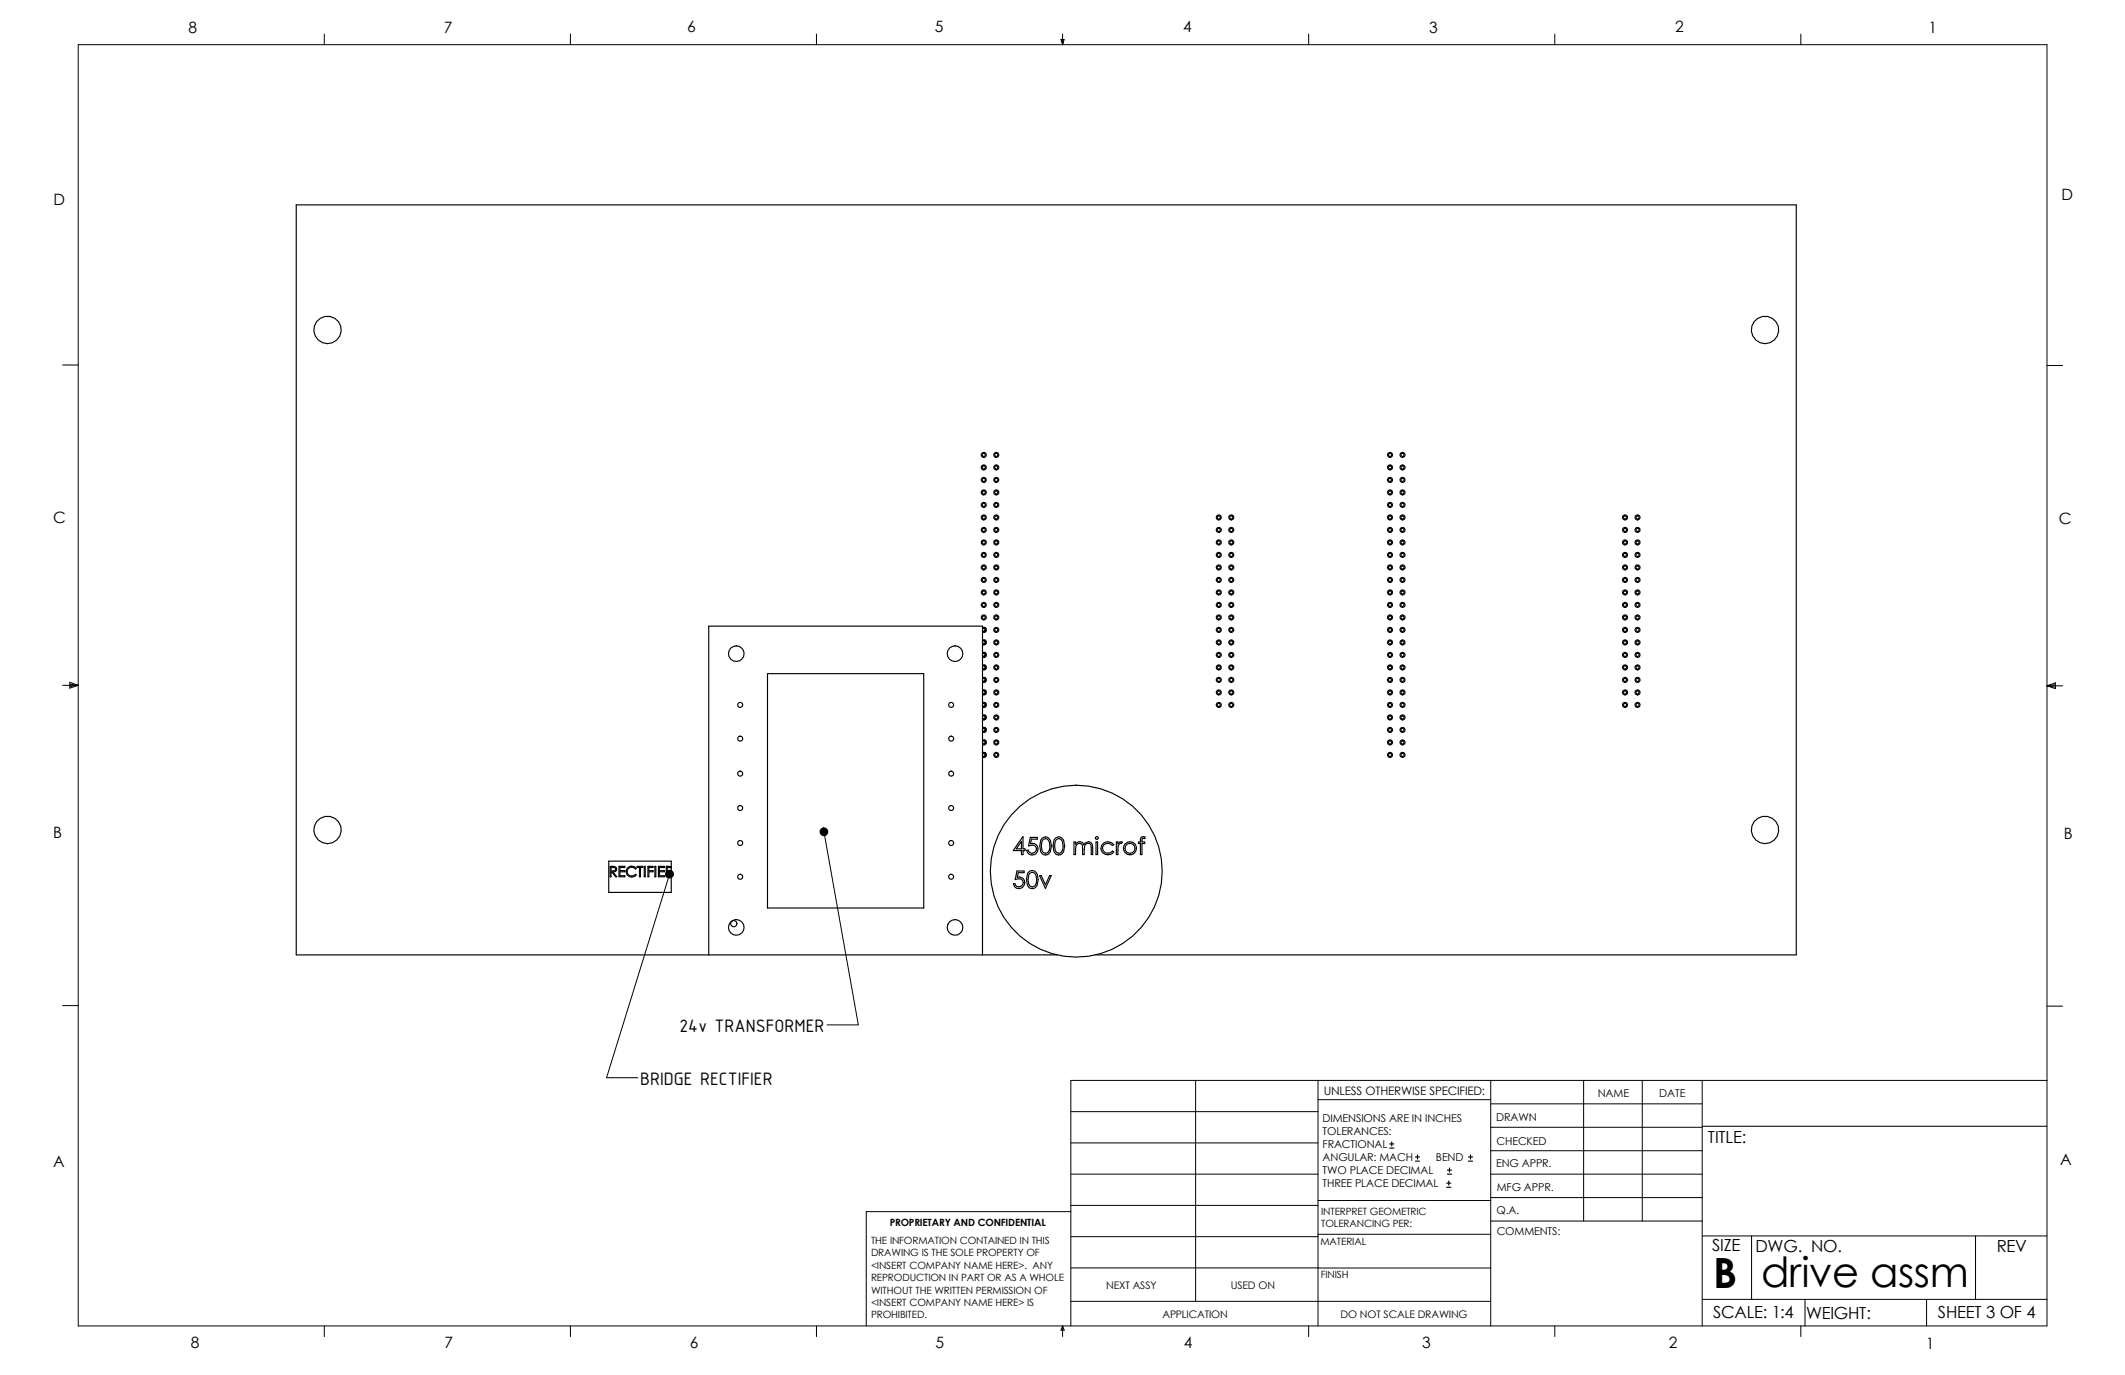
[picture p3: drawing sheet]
<svg xmlns="http://www.w3.org/2000/svg" width="432mm" height="279mm" viewBox="0 0 432 279" stroke-linecap="round" stroke-linejoin="round" font-family="sans-serif">
<g fill="none" stroke="#000" stroke-width=".2">
<path d="M15.9 9.1h400v260.3h-400zM65.9 6.9v2.2M115.9 6.9v2.2M165.9 6.9v2.2M215.6 8h.6l-.3 1.1zM215.7 8l.2 1.1M215.9 6.9v2.2M216 8l-.1 1.1M265.9 6.9v2.2M315.9 6.9v2.2M365.9 6.9v2.2M12.7 74.2h3.2"/>
<path d="M415.9 74.3h3.2M12.7 139.3h3.2M14.2 138.6l1.7 .7-1.7 .5zM14.2 139l1.7 .3M15.9 139.3l-1.7 .2M415.9 139.4l1.8 .2M415.9 139.4l1.8-.7v1.2zM415.9 139.4h3.2M417.7 139.1l-1.8 .3M135.6 177l.7-.1-.2 .7 .2-.7a.79 .79 0 0 1 .5 1.1 .79 .79 0 0 1-1.2 .2 .79 .79 0 0 1 0-1.2zM136.1 177.6l-12.8 41.4h6.3M166.8 168.5l.5-.3 .1 .8-.1-.8a.8 .8 0 0 1 .9 .9 .8 .8 0 0 1-1.1 .6 .8 .8 0 0 1-.3-1.2z"/>
<path d="M167.4 169l7 39.3h-6.3M12.7 204.3h3.2M243 219.5v44.9M267.8 219.5v49.9M302.9 219.5v49.9M321.8 219.5v28.6M333.7 219.5v28.6M345.9 219.5v49.9M415.9 219.5h-198.3v49.9M415.9 204.4h3.2M217.6 225.9h50.2M217.6 238.6h50.2"/>
<path d="M217.6 232.2h50.2M267.8 223.5h35.1M302.9 238.6h43M302.9 224.3h43M302.9 229.1h43M302.9 233.8h43M345.9 228.9h70M217.6 246.2h-41.6v23.2M217.6 257.6l85.3 .1M217.6 244.9h50.2M217.6 251.3h50.2M267.8 243.9h35.1"/>
<path d="M267.8 250.8h35.1M302.9 243.4h43M302.9 248.1h43M345.9 251.1h70M355.9 251.1v12.9M401.4 251.1v12.9M65.9 269.4v2.2M115.9 269.4v2.2M165.9 269.4v2.2M215.9 269.4v2.2M215.9 269.4l.3 .9h-.6zM217.6 264.4h85.3"/>
<path d="M265.9 269.4v2.2M315.9 269.4v2.2M345.9 264h70M365.9 269.4v2.2M366.8 264v5.4M391.5 264v5.4"/>
</g>
<g fill="none" stroke="#000" stroke-width=".23">
<path d="M156 136.9h31.7v47.6h-31.7zM199.6 127.8l.4-.1 .2 .2-.1 .3h-.5M199.6 130.3l.4-.1 .2 .2-.1 .4-.5-.1M199.6 132.9l.4-.1 .2 .1-.1 .4h-.5M199.6 135.4l.4-.1 .2 .2-.1 .4-.5-.1M199.6 138l.4-.2 .2 .2-.1 .4-.5-.1M199.6 127.6h.6l.2 .4-.2 .4h-.6M199.6 137.7h.6l.2 .5-.2 .4h-.6M199.6 135.2h.6l.2 .4-.2 .4-.6 .1M199.6 132.6h.6l.2 .5-.2 .4h-.6M199.6 130.1h.6l.2 .4-.2 .5h-.6M199.6 140.5l.4-.1 .2 .2-.1 .3h-.5"/>
<path d="M199.6 143l.4-.1 .2 .2-.1 .4-.5-.1M199.6 145.6l.4-.1 .2 .1-.1 .4h-.5M199.6 148.1l.4-.1 .2 .2-.1 .4-.5-.1M199.6 150.7l.4-.2 .2 .2-.1 .4-.5-.1M199.6 153.2l.4-.1 .2 .2-.1 .3h-.5M199.6 153h.6l.2 .4-.2 .4h-.6M199.6 150.4h.6l.2 .5-.2 .4h-.6M199.6 147.9h.6l.2 .4-.2 .4-.6 .1M199.6 145.3h.6l.2 .5-.2 .4h-.6M199.6 142.8h.6l.2 .4-.2 .5h-.6M199.6 140.3h.6l.2 .4-.2 .4h-.6M123.7 175h12.7v6.3h-12.7z"/>
<path d="M124 176h.4a.61 .61 0 0 1 .8 .3 .61 .61 0 0 1-.2 .8l-.4 .1 .7 1h-.2l-.8-1h-.1v1h-.2zM124.2 176.3a.76 .76 0 0 1 .9 .1l-.1 .5-.8 .1zM125.8 176h1.2v.3h-1v.6h1v.2h-1v.8h1v.3h-1.2zM127.7 176.2a1.18 1.18 0 0 1 1.6 .2l-.2 .2a.94 .94 0 0 0-1.4-.2 .94 .94 0 0 0 0 1.4 .94 .94 0 0 0 1.4-.1l.2 .1a1.13 1.13 0 0 1-1.7 .1 1.13 1.13 0 0 1 .1-1.7zM129.5 176h1.1v.3h-.5v1.9h-.2v-1.9h-.4zM130.9 176h.2v2.2h-.2zM131.7 176h1v.3h-.9v.6h.9v.2h-.9v1.1h-.1zM133.1 176h.2v2.2h-.2zM133.8 176h1.2v.3h-1v.6h1v.2h-1v.8h1v.3h-1.2zM136.4 176.1l-1-.1v2.2h.2v-1h.1l.7 .9M136.4 177.1l-.4 .1 .4 .6M136.4 176.4l-.8-.1v.7l.8-.1"/>
<path d="M206.7 177h1.4v.3h-1.2l-.2 1a1.16 1.16 0 0 1 1.5 .8 1.16 1.16 0 0 1-.9 1.4 1.16 1.16 0 0 1-1.4-.9h.3a.85 .85 0 0 0 1.2 .5 .85 .85 0 0 0 .4-1.1 .85 .85 0 0 0-1.2-.4l-.3 .1zM207.6 171v1.5h-1.1zM207.8 170.1l.1 2.4h.4v.3h-.4v.9h-.3v-.9h-1.7zM209 177.3a1.05 1.05 0 0 1 1.7 .2l.3 1.2-.3 1.2a1.06 1.06 0 0 1-.9 .7 1.06 1.06 0 0 1-1-.7l-.2-1.2zM209.1 177.6a.72 .72 0 0 1 1.1-.2 1.96 1.96 0 0 1-.2 2.7h-.7a2.47 2.47 0 0 1-.2-2.5zM209.4 170.2h1.4v.3h-1.2l-.2 .9a1.16 1.16 0 0 1 1.5 .8 1.16 1.16 0 0 1-.8 1.5 1.16 1.16 0 0 1-1.5-.9h.3a.85 .85 0 0 0 1.2 .5 .85 .85 0 0 0 .4-1.2 .85 .85 0 0 0-1.2-.3l-.3 .1zM211.2 177.9h.4l.8 1.9 .9-1.9h.3l-1.2 2.6zM211.6 170.5a1.04 1.04 0 0 1 1.4-.3 2.49 2.49 0 0 1 0 3.4 1.06 1.06 0 0 1-1.5-.5l-.2-1.2 .2-1.2zM211.8 170.8a.72 .72 0 0 1 1.1-.2 2.03 2.03 0 0 1-.2 2.7 .8 .8 0 0 1-1-.5l-.1-.9zM214.3 170.5a1.03 1.03 0 0 1 1.8 .2l.2 1.2-.2 1.2a1.05 1.05 0 0 1-1 .6 1.05 1.05 0 0 1-.9-.6l-.2-1.2 .2-1.2zM214.5 170.8a.7 .7 0 0 1 1.1-.2 2.06 2.06 0 0 1-.2 2.7l-.7-.1a2.47 2.47 0 0 1-.2-2.4zM218.2 171.1h.3v.4l.2-.2a.9 .9 0 0 1 1.5 .4 .93 .93 0 0 1 .8-.7 .93 .93 0 0 1 .9 .5l.1 2.2h-.3v-2.1l-.6-.2-.4 .1-.3 .3-.1 1.9h-.3l-.1-2a.71 .71 0 0 0-.7-.3 .71 .71 0 0 0-.5 .5l-.2 1.8h-.3z"/>
<path d="M222.7 171.1h.3v2.6h-.3zM224.2 171.3a1.48 1.48 0 0 1 2.1 .3l-.3 .2a1.06 1.06 0 0 0-1.7-.1 1.06 1.06 0 0 0 .4 1.6l1-.1 .3-.3 .3 .2a1.37 1.37 0 0 1-2 .3 1.37 1.37 0 0 1-.1-2.1zM226.8 171.1h.4v.4l.4-.4h.5l-.2 .3h-.4a1.54 1.54 0 0 0-.3 1.4v.9h-.4zM231.9 170.2l.4-.2 .3 .1v.3l-.3-.1-.2 .2v.6h.5v.3h-.5v2.3h-.4v-2.3h-.3v-.3h.3zM144 194v-66.8h55.6v66.8M192.6 187.9v.1M214.8 194h-154.6v-152.4h304.8v152.4h-142.4M282.4 233.3h.8M282.4 232.5h.8M282.8 232v.9M287.6 235.9h.8M287.6 235.1h.8"/>
<path d="M288 234.7v.8M294.1 238.6h.9M294.1 237.8h.9M294.4 240v.8M294.5 237.3v.9M298.4 235.9h.8M298.4 235.1h.8M298.8 234.7v.8M294 241.3h.8M294 240.4h.8"/>
<circle cx="66.6" cy="67" r="2.79"/>
<circle cx="358.7" cy="67" r="2.79"/>
<circle cx="199.9" cy="97.5" r=".32"/>
<circle cx="199.9" cy="95" r=".32"/>
<circle cx="199.9" cy="92.4" r=".32"/>
<circle cx="199.9" cy="97.5" r=".51"/>
<circle cx="199.9" cy="95" r=".51"/>
<circle cx="199.9" cy="92.4" r=".51"/>
<circle cx="202.4" cy="97.5" r=".32"/>
<circle cx="202.4" cy="95" r=".32"/>
<circle cx="202.4" cy="92.4" r=".32"/>
<circle cx="202.4" cy="97.5" r=".51"/>
<circle cx="202.4" cy="95" r=".51"/>
<circle cx="202.4" cy="92.4" r=".51"/>
<circle cx="282.5" cy="97.5" r=".32"/>
<circle cx="282.5" cy="92.4" r=".32"/>
<circle cx="282.5" cy="95" r=".32"/>
<circle cx="282.5" cy="97.5" r=".51"/>
<circle cx="282.5" cy="95" r=".51"/>
<circle cx="282.5" cy="92.4" r=".51"/>
<circle cx="285" cy="97.5" r=".32"/>
<circle cx="285" cy="95" r=".32"/>
<circle cx="285" cy="92.4" r=".32"/>
<circle cx="285" cy="97.5" r=".51"/>
<circle cx="285" cy="95" r=".51"/>
<circle cx="285" cy="92.4" r=".51"/>
<circle cx="199.9" cy="117.8" r=".32"/>
<circle cx="199.9" cy="100.1" r=".32"/>
<circle cx="199.9" cy="105.1" r=".32"/>
<circle cx="199.9" cy="115.3" r=".32"/>
<circle cx="199.9" cy="110.2" r=".32"/>
<circle cx="199.9" cy="112.8" r=".32"/>
<circle cx="199.9" cy="102.6" r=".32"/>
<circle cx="199.9" cy="107.7" r=".32"/>
<circle cx="199.9" cy="102.6" r=".51"/>
<circle cx="199.9" cy="100.1" r=".51"/>
<circle cx="199.9" cy="107.7" r=".51"/>
<circle cx="199.9" cy="105.1" r=".51"/>
<circle cx="199.9" cy="115.3" r=".51"/>
<circle cx="199.9" cy="112.8" r=".51"/>
<circle cx="199.9" cy="117.8" r=".51"/>
<circle cx="199.9" cy="110.2" r=".51"/>
<circle cx="202.4" cy="117.8" r=".32"/>
<circle cx="202.4" cy="100.1" r=".32"/>
<circle cx="202.4" cy="105.1" r=".32"/>
<circle cx="202.4" cy="115.3" r=".32"/>
<circle cx="202.4" cy="110.2" r=".32"/>
<circle cx="202.4" cy="112.8" r=".32"/>
<circle cx="202.4" cy="102.6" r=".32"/>
<circle cx="202.4" cy="107.7" r=".32"/>
<circle cx="202.4" cy="100.1" r=".51"/>
<circle cx="202.4" cy="102.6" r=".51"/>
<circle cx="202.4" cy="107.7" r=".51"/>
<circle cx="202.4" cy="105.1" r=".51"/>
<circle cx="202.4" cy="115.3" r=".51"/>
<circle cx="202.4" cy="117.8" r=".51"/>
<circle cx="202.4" cy="112.8" r=".51"/>
<circle cx="202.4" cy="110.2" r=".51"/>
<circle cx="247.7" cy="117.8" r=".32"/>
<circle cx="247.7" cy="105.1" r=".32"/>
<circle cx="247.7" cy="115.3" r=".32"/>
<circle cx="247.7" cy="110.2" r=".32"/>
<circle cx="247.7" cy="112.8" r=".32"/>
<circle cx="247.7" cy="107.7" r=".32"/>
<circle cx="247.7" cy="107.7" r=".51"/>
<circle cx="247.7" cy="112.8" r=".51"/>
<circle cx="247.7" cy="110.2" r=".51"/>
<circle cx="247.7" cy="115.3" r=".51"/>
<circle cx="247.7" cy="105.1" r=".51"/>
<circle cx="247.7" cy="117.8" r=".51"/>
<circle cx="250.2" cy="117.8" r=".32"/>
<circle cx="250.2" cy="105.1" r=".32"/>
<circle cx="250.2" cy="115.3" r=".32"/>
<circle cx="250.2" cy="110.2" r=".32"/>
<circle cx="250.2" cy="112.8" r=".32"/>
<circle cx="250.2" cy="107.7" r=".32"/>
<circle cx="250.2" cy="107.7" r=".51"/>
<circle cx="250.2" cy="115.3" r=".51"/>
<circle cx="250.2" cy="112.8" r=".51"/>
<circle cx="250.2" cy="117.8" r=".51"/>
<circle cx="250.2" cy="105.1" r=".51"/>
<circle cx="250.2" cy="110.2" r=".51"/>
<circle cx="282.5" cy="117.8" r=".32"/>
<circle cx="282.5" cy="100.1" r=".32"/>
<circle cx="282.5" cy="105.1" r=".32"/>
<circle cx="282.5" cy="115.3" r=".32"/>
<circle cx="282.5" cy="110.2" r=".32"/>
<circle cx="282.5" cy="112.8" r=".32"/>
<circle cx="282.5" cy="107.7" r=".32"/>
<circle cx="282.5" cy="102.6" r=".32"/>
<circle cx="282.5" cy="100.1" r=".51"/>
<circle cx="282.5" cy="102.6" r=".51"/>
<circle cx="282.5" cy="107.7" r=".51"/>
<circle cx="282.5" cy="117.8" r=".51"/>
<circle cx="282.5" cy="105.1" r=".51"/>
<circle cx="282.5" cy="115.3" r=".51"/>
<circle cx="282.5" cy="112.8" r=".51"/>
<circle cx="282.5" cy="110.2" r=".51"/>
<circle cx="285" cy="100.1" r=".32"/>
<circle cx="285" cy="117.8" r=".32"/>
<circle cx="285" cy="105.1" r=".32"/>
<circle cx="285" cy="115.3" r=".32"/>
<circle cx="285" cy="110.2" r=".32"/>
<circle cx="285" cy="112.8" r=".32"/>
<circle cx="285" cy="107.7" r=".32"/>
<circle cx="285" cy="102.6" r=".32"/>
<circle cx="285" cy="102.6" r=".51"/>
<circle cx="285" cy="100.1" r=".51"/>
<circle cx="285" cy="107.7" r=".51"/>
<circle cx="285" cy="115.3" r=".51"/>
<circle cx="285" cy="110.2" r=".51"/>
<circle cx="285" cy="105.1" r=".51"/>
<circle cx="285" cy="117.8" r=".51"/>
<circle cx="285" cy="112.8" r=".51"/>
<circle cx="330.2" cy="117.8" r=".32"/>
<circle cx="330.2" cy="105.1" r=".32"/>
<circle cx="330.2" cy="115.3" r=".32"/>
<circle cx="330.2" cy="110.2" r=".32"/>
<circle cx="330.2" cy="112.8" r=".32"/>
<circle cx="330.2" cy="107.7" r=".32"/>
<circle cx="330.2" cy="107.7" r=".51"/>
<circle cx="330.2" cy="110.2" r=".51"/>
<circle cx="330.2" cy="115.3" r=".51"/>
<circle cx="330.2" cy="112.8" r=".51"/>
<circle cx="330.2" cy="117.8" r=".51"/>
<circle cx="330.2" cy="105.1" r=".51"/>
<circle cx="332.7" cy="117.8" r=".32"/>
<circle cx="332.7" cy="105.1" r=".32"/>
<circle cx="332.7" cy="115.3" r=".32"/>
<circle cx="332.7" cy="110.2" r=".32"/>
<circle cx="332.7" cy="112.8" r=".32"/>
<circle cx="332.7" cy="107.7" r=".32"/>
<circle cx="332.7" cy="107.7" r=".51"/>
<circle cx="332.7" cy="112.8" r=".51"/>
<circle cx="332.7" cy="115.3" r=".51"/>
<circle cx="332.7" cy="110.2" r=".51"/>
<circle cx="332.7" cy="117.8" r=".51"/>
<circle cx="332.7" cy="105.1" r=".51"/>
<circle cx="149.6" cy="132.8" r="1.59"/>
<circle cx="194.1" cy="132.8" r="1.59"/>
<circle cx="199.9" cy="122.9" r=".32"/>
<circle cx="199.9" cy="120.4" r=".32"/>
<circle cx="199.9" cy="125.5" r=".32"/>
<circle cx="199.9" cy="120.4" r=".51"/>
<circle cx="199.9" cy="125.5" r=".51"/>
<circle cx="199.9" cy="122.9" r=".51"/>
<circle cx="202.4" cy="122.9" r=".32"/>
<circle cx="202.4" cy="133.1" r=".32"/>
<circle cx="202.4" cy="130.5" r=".32"/>
<circle cx="202.4" cy="125.5" r=".32"/>
<circle cx="202.4" cy="128" r=".32"/>
<circle cx="202.4" cy="135.6" r=".32"/>
<circle cx="202.4" cy="138.2" r=".32"/>
<circle cx="202.4" cy="120.4" r=".32"/>
<circle cx="202.4" cy="120.4" r=".51"/>
<circle cx="202.4" cy="138.2" r=".51"/>
<circle cx="202.4" cy="125.5" r=".51"/>
<circle cx="202.4" cy="128" r=".51"/>
<circle cx="202.4" cy="133.1" r=".51"/>
<circle cx="202.4" cy="122.9" r=".51"/>
<circle cx="202.4" cy="130.5" r=".51"/>
<circle cx="202.4" cy="135.6" r=".51"/>
<circle cx="247.7" cy="122.9" r=".32"/>
<circle cx="247.7" cy="133.1" r=".32"/>
<circle cx="247.7" cy="130.5" r=".32"/>
<circle cx="247.7" cy="128" r=".32"/>
<circle cx="247.7" cy="120.4" r=".32"/>
<circle cx="247.7" cy="125.5" r=".32"/>
<circle cx="247.7" cy="135.6" r=".32"/>
<circle cx="247.7" cy="138.2" r=".32"/>
<circle cx="247.7" cy="138.2" r=".51"/>
<circle cx="247.7" cy="120.4" r=".51"/>
<circle cx="247.7" cy="125.5" r=".51"/>
<circle cx="247.7" cy="133.1" r=".51"/>
<circle cx="247.7" cy="130.5" r=".51"/>
<circle cx="247.7" cy="128" r=".51"/>
<circle cx="247.7" cy="122.9" r=".51"/>
<circle cx="247.7" cy="135.6" r=".51"/>
<circle cx="250.2" cy="122.9" r=".32"/>
<circle cx="250.2" cy="130.5" r=".32"/>
<circle cx="250.2" cy="133.1" r=".32"/>
<circle cx="250.2" cy="135.6" r=".32"/>
<circle cx="250.2" cy="120.4" r=".32"/>
<circle cx="250.2" cy="128" r=".32"/>
<circle cx="250.2" cy="138.2" r=".32"/>
<circle cx="250.2" cy="125.5" r=".32"/>
<circle cx="250.2" cy="120.4" r=".51"/>
<circle cx="250.2" cy="138.2" r=".51"/>
<circle cx="250.2" cy="125.5" r=".51"/>
<circle cx="250.2" cy="128" r=".51"/>
<circle cx="250.2" cy="130.5" r=".51"/>
<circle cx="250.2" cy="133.1" r=".51"/>
<circle cx="250.2" cy="122.9" r=".51"/>
<circle cx="250.2" cy="135.6" r=".51"/>
<circle cx="282.5" cy="122.9" r=".32"/>
<circle cx="282.5" cy="133.1" r=".32"/>
<circle cx="282.5" cy="130.5" r=".32"/>
<circle cx="282.5" cy="128" r=".32"/>
<circle cx="282.5" cy="120.4" r=".32"/>
<circle cx="282.5" cy="135.6" r=".32"/>
<circle cx="282.5" cy="125.5" r=".32"/>
<circle cx="282.5" cy="138.2" r=".32"/>
<circle cx="282.5" cy="138.2" r=".51"/>
<circle cx="282.5" cy="120.4" r=".51"/>
<circle cx="282.5" cy="125.5" r=".51"/>
<circle cx="282.5" cy="122.9" r=".51"/>
<circle cx="282.5" cy="135.6" r=".51"/>
<circle cx="282.5" cy="130.5" r=".51"/>
<circle cx="282.5" cy="133.1" r=".51"/>
<circle cx="282.5" cy="128" r=".51"/>
<circle cx="285" cy="122.9" r=".32"/>
<circle cx="285" cy="130.5" r=".32"/>
<circle cx="285" cy="133.1" r=".32"/>
<circle cx="285" cy="128" r=".32"/>
<circle cx="285" cy="138.2" r=".32"/>
<circle cx="285" cy="120.4" r=".32"/>
<circle cx="285" cy="125.5" r=".32"/>
<circle cx="285" cy="135.6" r=".32"/>
<circle cx="285" cy="138.2" r=".51"/>
<circle cx="285" cy="120.4" r=".51"/>
<circle cx="285" cy="125.5" r=".51"/>
<circle cx="285" cy="130.5" r=".51"/>
<circle cx="285" cy="122.9" r=".51"/>
<circle cx="285" cy="128" r=".51"/>
<circle cx="285" cy="135.6" r=".51"/>
<circle cx="285" cy="133.1" r=".51"/>
<circle cx="330.2" cy="122.9" r=".32"/>
<circle cx="330.2" cy="133.1" r=".32"/>
<circle cx="330.2" cy="130.5" r=".32"/>
<circle cx="330.2" cy="135.6" r=".32"/>
<circle cx="330.2" cy="120.4" r=".32"/>
<circle cx="330.2" cy="128" r=".32"/>
<circle cx="330.2" cy="125.5" r=".32"/>
<circle cx="330.2" cy="138.2" r=".32"/>
<circle cx="330.2" cy="138.2" r=".51"/>
<circle cx="330.2" cy="120.4" r=".51"/>
<circle cx="330.2" cy="125.5" r=".51"/>
<circle cx="330.2" cy="133.1" r=".51"/>
<circle cx="330.2" cy="130.5" r=".51"/>
<circle cx="330.2" cy="128" r=".51"/>
<circle cx="330.2" cy="122.9" r=".51"/>
<circle cx="330.2" cy="135.6" r=".51"/>
<circle cx="332.7" cy="122.9" r=".32"/>
<circle cx="332.7" cy="133.1" r=".32"/>
<circle cx="332.7" cy="130.5" r=".32"/>
<circle cx="332.7" cy="138.2" r=".32"/>
<circle cx="332.7" cy="120.4" r=".32"/>
<circle cx="332.7" cy="125.5" r=".32"/>
<circle cx="332.7" cy="135.6" r=".32"/>
<circle cx="332.7" cy="128" r=".32"/>
<circle cx="332.7" cy="120.4" r=".51"/>
<circle cx="332.7" cy="138.2" r=".51"/>
<circle cx="332.7" cy="125.5" r=".51"/>
<circle cx="332.7" cy="133.1" r=".51"/>
<circle cx="332.7" cy="128" r=".51"/>
<circle cx="332.7" cy="122.9" r=".51"/>
<circle cx="332.7" cy="135.6" r=".51"/>
<circle cx="332.7" cy="130.5" r=".51"/>
<circle cx="150.4" cy="157.2" r=".51"/>
<circle cx="150.4" cy="150.1" r=".51"/>
<circle cx="150.4" cy="143.2" r=".51"/>
<circle cx="193.3" cy="157.2" r=".51"/>
<circle cx="193.3" cy="143.2" r=".51"/>
<circle cx="193.3" cy="150.1" r=".51"/>
<circle cx="202.4" cy="140.7" r=".32"/>
<circle cx="202.4" cy="143.2" r=".32"/>
<circle cx="202.4" cy="148.3" r=".32"/>
<circle cx="202.4" cy="153.4" r=".32"/>
<circle cx="202.4" cy="145.8" r=".32"/>
<circle cx="202.4" cy="150.9" r=".32"/>
<circle cx="202.4" cy="143.2" r=".51"/>
<circle cx="202.4" cy="145.8" r=".51"/>
<circle cx="202.4" cy="140.7" r=".51"/>
<circle cx="202.4" cy="150.9" r=".51"/>
<circle cx="202.4" cy="153.4" r=".51"/>
<circle cx="202.4" cy="148.3" r=".51"/>
<circle cx="247.7" cy="143.2" r=".32"/>
<circle cx="247.7" cy="140.7" r=".32"/>
<circle cx="247.7" cy="143.2" r=".51"/>
<circle cx="247.7" cy="140.7" r=".51"/>
<circle cx="250.2" cy="140.7" r=".32"/>
<circle cx="250.2" cy="143.2" r=".32"/>
<circle cx="250.2" cy="143.2" r=".51"/>
<circle cx="250.2" cy="140.7" r=".51"/>
<circle cx="282.5" cy="143.2" r=".32"/>
<circle cx="282.5" cy="140.7" r=".32"/>
<circle cx="282.5" cy="148.3" r=".32"/>
<circle cx="282.5" cy="153.4" r=".32"/>
<circle cx="282.5" cy="145.8" r=".32"/>
<circle cx="282.5" cy="150.9" r=".32"/>
<circle cx="282.5" cy="143.2" r=".51"/>
<circle cx="282.5" cy="145.8" r=".51"/>
<circle cx="282.5" cy="140.7" r=".51"/>
<circle cx="282.5" cy="150.9" r=".51"/>
<circle cx="282.5" cy="153.4" r=".51"/>
<circle cx="282.5" cy="148.3" r=".51"/>
<circle cx="285" cy="143.2" r=".32"/>
<circle cx="285" cy="140.7" r=".32"/>
<circle cx="285" cy="148.3" r=".32"/>
<circle cx="285" cy="153.4" r=".32"/>
<circle cx="285" cy="150.9" r=".32"/>
<circle cx="285" cy="145.8" r=".32"/>
<circle cx="285" cy="145.8" r=".51"/>
<circle cx="285" cy="143.2" r=".51"/>
<circle cx="285" cy="140.7" r=".51"/>
<circle cx="285" cy="150.9" r=".51"/>
<circle cx="285" cy="148.3" r=".51"/>
<circle cx="285" cy="153.4" r=".51"/>
<circle cx="330.2" cy="140.7" r=".32"/>
<circle cx="330.2" cy="143.2" r=".32"/>
<circle cx="330.2" cy="143.2" r=".51"/>
<circle cx="330.2" cy="140.7" r=".51"/>
<circle cx="332.7" cy="143.2" r=".32"/>
<circle cx="332.7" cy="140.7" r=".32"/>
<circle cx="332.7" cy="143.2" r=".51"/>
<circle cx="332.7" cy="140.7" r=".51"/>
<circle cx="66.6" cy="168.6" r="2.79"/>
<circle cx="150.4" cy="164.2" r=".51"/>
<circle cx="150.4" cy="178.2" r=".51"/>
<circle cx="150.4" cy="171.3" r=".51"/>
<circle cx="193.3" cy="164.2" r=".51"/>
<circle cx="193.3" cy="178.2" r=".51"/>
<circle cx="193.3" cy="171.3" r=".51"/>
<circle cx="218.7" cy="177" r="17.5"/>
<circle cx="222.9" cy="170.3" r=".28"/>
<circle cx="229.6" cy="172.4" r="1.01"/>
<circle cx="229.6" cy="172.4" r="1.33"/>
<circle cx="358.7" cy="168.6" r="2.79"/>
<circle cx="149.1" cy="187.7" r=".63"/>
<circle cx="149.6" cy="188.5" r="1.59"/>
<circle cx="194.1" cy="188.5" r="1.59"/>
</g>
<g fill="#000">
<path d="M135.6 177l.7-.1-.2 .7 .2-.7a.79 .79 0 0 1 .5 1.1 .79 .79 0 0 1-1.2 .2 .79 .79 0 0 1 0-1.2z" fill-rule="evenodd"/>
<path d="M166.8 168.5l.5-.3 .1 .8-.1-.8a.8 .8 0 0 1 .9 .9 .8 .8 0 0 1-1.1 .6 .8 .8 0 0 1-.3-1.2z" fill-rule="evenodd"/>
</g>
<g font-size="8.5">
<text x="348.1" y="261.7">B</text>
<text x="357.8" y="261.6">drive assm</text>
</g>
<g font-size="3.9">
<text x="138.1" y="209.7">24v TRANSFORMER</text>
<text x="130.1" y="220.4">BRIDGE RECTIFIER</text>
</g>
<g font-size="3.4">
<text x="347" y="232.3">TITLE:</text>
<text x="347.9" y="254.3">SIZE</text>
<text x="356.7" y="254.3">DWG. NO.</text>
<text x="405.7" y="254.4">REV</text>
<text x="348.1" y="267.9">SCALE: 1:4</text>
<text x="367" y="268">WEIGHT:</text>
<text x="393.8" y="267.9">SHEET 3 OF 4</text>
</g>
<g font-size="3.2">
<text x="38.3" y="6.7">8</text>
<text x="90.2" y="6.8">7</text>
<text x="139.7" y="6.5">6</text>
<text x="189.9" y="6.5">5</text>
<text x="240.4" y="6.6">4</text>
<text x="290.4" y="6.7">3</text>
<text x="340.4" y="6.6">2</text>
<text x="391.8" y="6.7">1</text>
<text x="10.9" y="41.6">D</text>
<text x="418.9" y="40.7">D</text>
<text x="10.8" y="106.3">C</text>
<text x="418.4" y="106.4">C</text>
<text x="10.8" y="170.2">B</text>
<text x="419.4" y="170.6">B</text>
<text x="10.8" y="237.2">A</text>
<text x="418.6" y="236.8">A</text>
<text x="38.8" y="273.9">8</text>
<text x="90.3" y="273.9">7</text>
<text x="140.2" y="273.8">6</text>
<text x="190.1" y="273.9">5</text>
<text x="240.5" y="273.8">4</text>
<text x="289" y="273.9">3</text>
<text x="339.1" y="273.9">2</text>
<text x="391.4" y="274.2">1</text>
</g>
<text font-size="2.4" x="269" y="222.4">UNLESS OTHERWISE SPECIFIED:</text>
<g font-size="2.2">
<text x="304" y="227.7">DRAWN</text>
<text x="324.7" y="222.9">NAME</text>
<text x="337.2" y="222.9">DATE</text>
<text x="268.8" y="228">DIMENSIONS ARE IN INCHES</text>
<text x="268.8" y="230.7">TOLERANCES:</text>
<text x="268.8" y="233.3">FRACTIONAL</text>
<text x="304.1" y="232.6">CHECKED</text>
<text x="268.8" y="236">ANGULAR: MACH</text>
<text x="268.8" y="238.6">TWO PLACE DECIMAL</text>
<text x="291.8" y="236">BEND</text>
<text x="304" y="237.2">ENG APPR.</text>
<text x="268.8" y="241.3">THREE PLACE DECIMAL</text>
<text x="304.1" y="242">MFG APPR.</text>
<text x="304.1" y="246.7">Q.A.</text>
<text x="304.1" y="250.9">COMMENTS:</text>
</g>
<g font-size="2.1">
<text x="224.8" y="262">NEXT ASSY</text>
<text x="250.1" y="262">USED ON</text>
<text x="236.2" y="267.8">APPLICATION</text>
<text x="272.4" y="267.9">DO NOT SCALE DRAWING</text>
</g>
<g font-size="2">
<text x="180.8" y="249.2">PROPRIETARY AND CONFIDENTIAL</text>
<text x="268.5" y="249.4">TOLERANCING PER:</text>
<text x="268.5" y="246.8">INTERPRET GEOMETRIC</text>
<text x="177" y="257.8">&lt;INSERT COMPANY NAME HERE&gt;. ANY</text>
<text x="177" y="255.3">DRAWING IS THE SOLE PROPERTY OF</text>
<text x="177" y="252.8">THE INFORMATION CONTAINED IN THIS</text>
<text x="268.3" y="252.9">MATERIAL</text>
<text x="177" y="262.9">WITHOUT THE WRITTEN PERMISSION OF</text>
<text x="177" y="260.3">REPRODUCTION IN PART OR AS A WHOLE</text>
<text x="268.4" y="259.7">FINISH</text>
<text x="177" y="267.9">PROHIBITED.</text>
<text x="177" y="265.4">&lt;INSERT COMPANY NAME HERE&gt; IS</text>
</g>
</svg>
